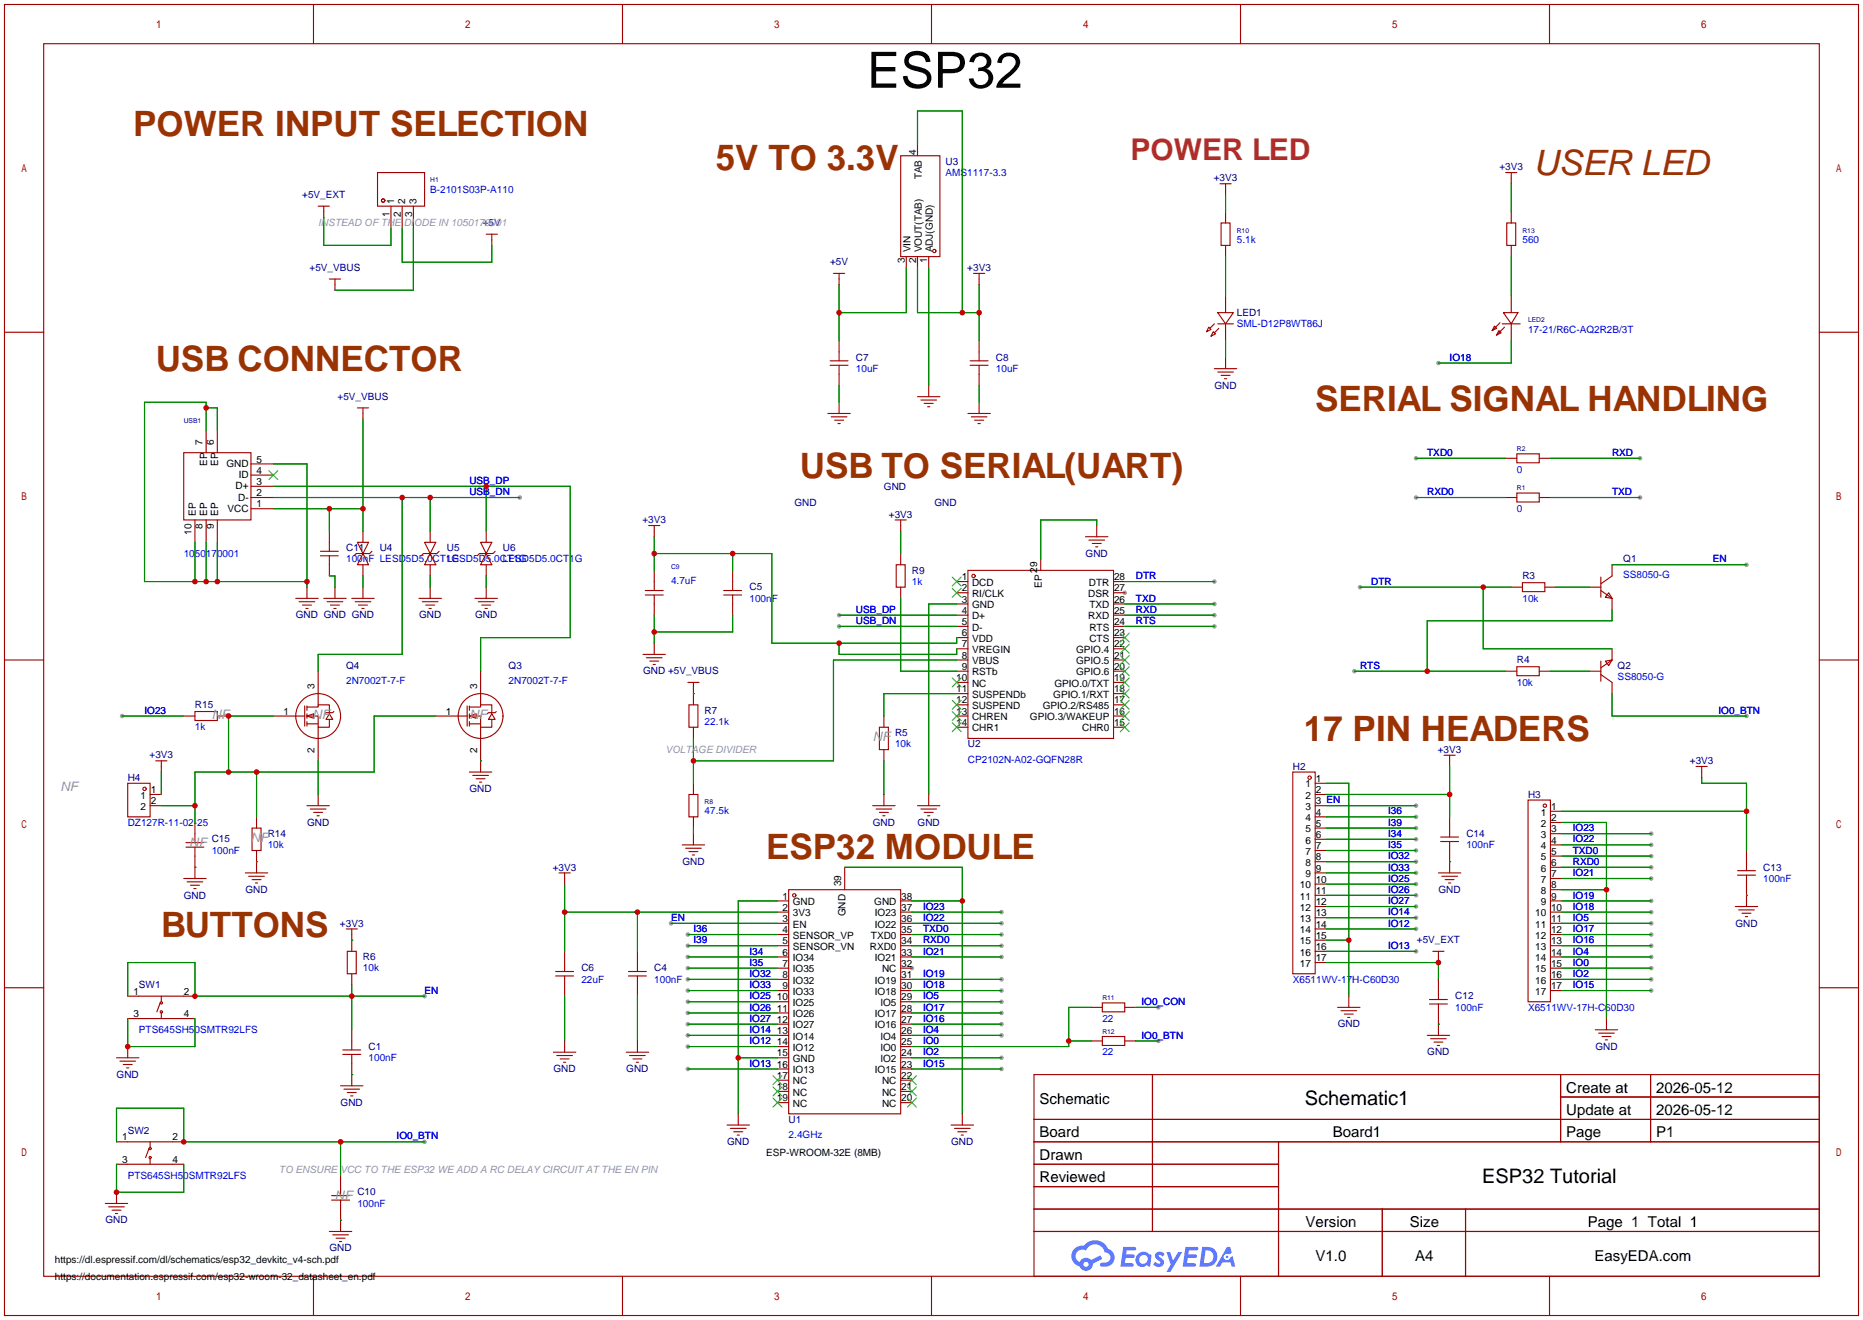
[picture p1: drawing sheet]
<svg xmlns="http://www.w3.org/2000/svg" width="422mm" height="299mm" viewBox="0 0 422 299" stroke-linecap="round" stroke-linejoin="round" font-family="sans-serif">
<g fill="#999">
<circle cx="206.8" cy="219.5" r=".51"/>
<circle cx="255" cy="134.4" r=".51"/>
<circle cx="96.3" cy="225.8" r=".51"/>
<circle cx="96.3" cy="258.8" r=".51"/>
<circle cx="152.1" cy="209.3" r=".51"/>
<circle cx="156" cy="211.8" r=".51"/>
<circle cx="156" cy="214.4" r=".51"/>
<circle cx="156" cy="216.9" r=".51"/>
<circle cx="156" cy="219.5" r=".51"/>
<circle cx="156" cy="222" r=".51"/>
<circle cx="156" cy="224.5" r=".51"/>
<circle cx="156" cy="227.1" r=".51"/>
<circle cx="156" cy="229.6" r=".51"/>
<circle cx="156" cy="232.2" r=".51"/>
<circle cx="156" cy="234.7" r=".51"/>
<circle cx="156" cy="237.2" r=".51"/>
<circle cx="156" cy="242.3" r=".51"/>
<circle cx="227.1" cy="206.8" r=".51"/>
<circle cx="227.1" cy="209.3" r=".51"/>
<circle cx="227.1" cy="211.8" r=".51"/>
<circle cx="227.1" cy="214.4" r=".51"/>
<circle cx="227.1" cy="216.9" r=".51"/>
<circle cx="227.1" cy="222" r=".51"/>
<circle cx="227.1" cy="224.5" r=".51"/>
<circle cx="227.1" cy="227.1" r=".51"/>
<circle cx="227.1" cy="229.6" r=".51"/>
<circle cx="227.1" cy="232.2" r=".51"/>
<circle cx="227.1" cy="234.7" r=".51"/>
<circle cx="227.1" cy="239.8" r=".51"/>
<circle cx="227.1" cy="242.3" r=".51"/>
<circle cx="190.2" cy="139.4" r=".51"/>
<circle cx="190.2" cy="142" r=".51"/>
<circle cx="117.9" cy="112.8" r=".51"/>
<circle cx="275.3" cy="131.8" r=".51"/>
<circle cx="275.3" cy="136.9" r=".51"/>
<circle cx="275.3" cy="139.4" r=".51"/>
<circle cx="275.3" cy="142" r=".51"/>
<circle cx="307.1" cy="152.1" r=".51"/>
<circle cx="308.4" cy="133.1" r=".51"/>
<circle cx="396" cy="128" r=".51"/>
<circle cx="396" cy="162.3" r=".51"/>
<circle cx="321.1" cy="103.9" r=".51"/>
<circle cx="321.1" cy="112.8" r=".51"/>
<circle cx="371.9" cy="103.9" r=".51"/>
<circle cx="371.9" cy="112.8" r=".51"/>
<circle cx="262.6" cy="228.3" r=".51"/>
<circle cx="262.6" cy="236" r=".51"/>
<circle cx="321.1" cy="182.6" r=".51"/>
<circle cx="321.1" cy="185.2" r=".51"/>
<circle cx="321.1" cy="187.7" r=".51"/>
<circle cx="321.1" cy="190.2" r=".51"/>
<circle cx="321.1" cy="192.8" r=".51"/>
<circle cx="321.1" cy="195.3" r=".51"/>
<circle cx="321.1" cy="197.9" r=".51"/>
<circle cx="321.1" cy="200.4" r=".51"/>
<circle cx="321.1" cy="202.9" r=".51"/>
<circle cx="321.1" cy="205.5" r=".51"/>
<circle cx="321.1" cy="208" r=".51"/>
<circle cx="321.1" cy="210.6" r=".51"/>
<circle cx="321.1" cy="215.6" r=".51"/>
<circle cx="374.4" cy="189" r=".51"/>
<circle cx="374.4" cy="191.5" r=".51"/>
<circle cx="374.4" cy="194.1" r=".51"/>
<circle cx="374.4" cy="196.6" r=".51"/>
<circle cx="374.4" cy="199.1" r=".51"/>
<circle cx="374.4" cy="204.2" r=".51"/>
<circle cx="374.4" cy="206.8" r=".51"/>
<circle cx="374.4" cy="209.3" r=".51"/>
<circle cx="374.4" cy="211.8" r=".51"/>
<circle cx="374.4" cy="214.4" r=".51"/>
<circle cx="374.4" cy="216.9" r=".51"/>
<circle cx="374.4" cy="222" r=".51"/>
<circle cx="374.4" cy="224.5" r=".51"/>
<circle cx="374.4" cy="219.5" r=".51"/>
<circle cx="326.1" cy="82.3" r=".51"/>
<circle cx="27.7" cy="162.3" r=".51"/>
</g>
<g fill="none" stroke="#a10000" stroke-width=".25">
<path d="M1 1h420.4v297.2h-420.4zM9.9 9.9h402.6v279.4h-402.6zM71.1 1v8.9M141.1 1v8.9M211.2 1v8.9M281.3 1v8.9M351.3 1v8.9M1 75.3h8.9M412.5 75.3h8.9M1 149.6h8.9M412.5 149.6h8.9M1 223.9h8.9"/>
<path d="M412.5 223.9h8.9M234.4 243.6h178.1v45.7h-178.1zM234.4 253.7h178.1M234.4 258.8h178.1M261.3 243.6v35.5M289.9 258.8v30.5M353.8 243.6v15.2M353.8 248.7h58.7M374.2 243.6v15.2M234.4 263.9h55.5M234.4 274.1h178.1M234.4 269h55.5"/>
<path d="M234.4 279.1h178.1M313.4 274.1v15.2M332.3 274.1v15.2M71.1 289.3v8.9M141.1 289.3v8.9M211.2 289.3v8.9M281.3 289.3v8.9M351.3 289.3v8.9"/>
</g>
<g fill="#5487ff">
<path d="M262.2 284a1.3 1.3 0 0 1 1.8 .3l-.4 .6a.54 .54 0 0 0-.9-.2l.1 .2a1.28 1.28 0 0 1 .8 2 1.53 1.53 0 0 1-2.2-.3l.5-.6 .8 .4a.31 .31 0 0 0 .4-.2 .31 .31 0 0 0-.3-.4 1.12 1.12 0 0 1-.6-1.8z"/>
<path d="M264.5 283.8h.8l.7 2 1.1-2h1l-2.8 4.5h-.9l1-1.6z"/>
<path d="M254.7 282.6h2.2a.46 .46 0 0 1 .6 .1 .46 .46 0 0 1 .1 .5l-.4 .2h-1.7l-.2 1h1.7a.4 .4 0 0 1 .3 .4 .4 .4 0 0 1-.4 .4h-1.7l-.2 1.1h1.4a.46 .46 0 0 1 .5 .1 .46 .46 0 0 1 .1 .5l-.3 .2h-2.7z"/>
<path d="M268.8 282.6h2.2a.47 .47 0 0 1 .6 .1 .47 .47 0 0 1 .1 .5l-.4 .2h-1.7l-.2 1h1.7a.4 .4 0 0 1 .3 .4 .4 .4 0 0 1-.4 .4l-1.7-.1-.2 1.2h1.4a.46 .46 0 0 1 .5 .1 .46 .46 0 0 1 .1 .5l-.3 .2h-2.7z"/>
<path d="M278.2 282.6h.7l.4 1.4-.7 .3a.75 .75 0 0 0-1.1 .3 .75 .75 0 0 0 .5 1.1 .75 .75 0 0 0 .9-.7l.6-.3 .6 2.4h-.9l-.2-.9h-1.9l-.5 .9h-.9z"/>
<path d="M272.6 282.6l-.7 4.5h1.5a2.27 2.27 0 0 0 2.6-2.3 2.27 2.27 0 0 0-2.7-2.2zM273.3 283.4a1.5 1.5 0 0 1 1.8 1.6 1.5 1.5 0 0 1-1.9 1.3h-.3z"/>
<path d="M258 284.3a1.6 1.6 0 0 0-.3 2.3 1.6 1.6 0 0 0 2.3 .2l.8 .3 .3-2.5-.2-.2-.4-.1a1.58 1.58 0 0 0-2.5 0zM258.6 284.8a.98 .98 0 0 1 1.6 .4 .98 .98 0 0 1-1.1 1.3 .94 .94 0 0 1-.8-.7 .94 .94 0 0 1 .3-1z"/>
<path d="M243.6 283a2.37 2.37 0 0 0 1.2 4.1 1.54 1.54 0 0 0 1.7 .9 1.54 1.54 0 0 0 1.3-1.6l2.1-1-.4-.8-2.1 1a1.57 1.57 0 0 0-2.6 .5 1.5 1.5 0 0 1-.7-2.1 1.5 1.5 0 0 1 2.1-.5 2.23 2.23 0 0 1 2.3-1.4 2.23 2.23 0 0 1 2 1.8 1.16 1.16 0 0 1 1.3 1.1 1.16 1.16 0 0 1-1.1 1.2h-.7a.47 .47 0 0 0-.6 .4 .47 .47 0 0 0 .4 .5 2.14 2.14 0 0 0 2.8-1.3 2.14 2.14 0 0 0-1.4-2.7 3.2 3.2 0 0 0-5.4-.7l-1.2 .1zM245.7 286.6a.58 .58 0 0 1 1.1 0 .58 .58 0 0 1-1.1 0z"/>
<circle cx="278.2" cy="284.9" r=".28"/>
</g>
<g fill="none" stroke="#a10000" stroke-width=".25">
<path d="M85.6 39.1h10.7v7.6h-10.7zM204.2 35.3h8.9v22.9h-8.9zM208 32.8v2.5M341.4 39.1h2.5M342.6 39.1v2.6M72.1 46.7h2.6M73.4 46.7v2.6M88.6 46.7v5.1M91.2 46.7v5.1M93.7 46.7v5.1M110.2 53.1h2.6M111.5 53.1v2.5"/>
<path d="M205.5 58.2v2.5M208 58.2v2.5M210.6 58.2v2.5M276.6 41.7h2.5M276.9 50.5h2v5.1h-2zM277.9 41.7v2.5M277.9 48v2.5M277.9 55.6v2.6M341.6 50.5h2.1v5.1h-2.1zM342.6 48v2.5M342.6 55.6v2.6M74.7 63.2h2.5"/>
<path d="M75.9 63.2v2.6M189 62h2.5M190.2 62v2.5M190.2 77.2v4.6M220.7 62h2.6M222 62v2.5M222 77.2v4.6M274.1 74.2l.5 .5-1 .5zM275.1 75.2l.5 .5-1 .5zM275.3 73.4l-1 1M276.1 70.9h3.6l-1.8 2.5zM276.1 73.4h3.6"/>
<path d="M276.4 74.4l-1.1 1M277.9 67.1v3.8M277.9 73.4v3.8M338.8 73.9l.5 .5-1 .5zM339.9 74.9l.5 .5-1.1 .5zM340.1 73.2l-1.8 1.7M340.6 73.4h4.1M340.9 70.9h3.3l-1.6 2.5zM341.1 74.2l-1.8 1.7M342.6 67.1v3.8M342.6 73.4v3.8M46.7 97.5v5.1"/>
<path d="M49.3 97.5v5.1M81 92.5h2.6M82.3 92.5v2.5M187.7 93.7h5.1M188.2 82.8h4.1M188.2 81.8h4.1M188.5 94.5h3.5M189.2 95.2h2.1M190 96h.5M190.2 82.8v4.6M190.2 91.2v2.5M208 89.9h5.1"/>
<path d="M208.8 90.7h3.5M209.5 91.4h2.1M210.3 92.2h.5M210.6 87.4v2.5M219.5 93.7h5M220 82.8h4M220 81.8h4M220.2 94.5h3.6M221 95.2h2M221.7 96h.5M222 82.8v4.6M222 91.2v2.5"/>
<path d="M275.3 83.6h5.1M276.1 84.3h3.6M276.9 85.1h2M277.6 85.9h.5M277.9 81v2.6M41.7 102.6h15.2v15.3h-15.2zM44.2 117.9v5M46.7 117.9v5M49.3 117.9v5M56.9 115.3h5.1M56.9 112.8h5.1M56.9 110.2h5.1"/>
<path d="M56.9 107.7h5.1M56.9 105.2h5.1M147.1 119.1h2.5M148.3 119.1v2.6M202.9 117.9h2.6M204.2 117.9v2.5M248.7 119.1v2.6M341.4 112.8h2.5M341.4 103.9h2.5M343.9 111.8h5.1v2h-5.1zM343.9 102.9h5.1v2h-5.1zM349 112.8h2.5"/>
<path d="M349 103.9h2.5M67.1 135.6h5M67.8 136.4h3.6M68.6 137.2h2M69.3 137.9h.5M69.6 133.1v2.5M72.6 125h4.1M72.6 126h4.1M73.4 135.6h5.1M74.2 136.4h3.5M74.7 120.4v4.6M74.7 126v4.6"/>
<path d="M74.9 137.2h2.1M75.7 137.9h.5M75.9 133.1v2.5M79.8 135.6h5M80.5 136.4h3.6M81 122.9h2.6l-1.3 2.6zM81.3 137.2h2M82 137.9h.5M82.3 125.5l1.3 2.5h-2.6zM82.3 120.4v2.5M82.3 128v2.6M82.3 133.1v2.5"/>
<path d="M84.3 125l-.5 .5h-3l-.5 .5M95 135.6h5.1M95.8 136.4h3.5M96.3 122.9h2.5l-1.3 2.6zM96.5 137.2h2.1M97.3 137.9h.5M97.5 125.5l1.3 2.5h-2.5zM97.5 120.4v2.5M97.5 128v2.6M97.5 133.1v2.5M99.6 125l-.5 .5h-3.1l-.5 .5M107.7 135.6h5.1"/>
<path d="M108.5 136.4h3.5M109 122.9h2.5l-1.3 2.6zM109.2 137.2h2.1M110 137.9h.5M110.2 125.5l1.3 2.5h-2.5zM110.2 120.4v2.5M110.2 128v2.6M110.2 133.1v2.5M112.3 125l-.5 .5h-3.1l-.5 .5M146.3 133.9h4.1M146.3 134.9h4.1M148.3 129.3v4.6"/>
<path d="M148.3 134.9v4.5M164.1 133.9h4M164.1 134.9h4M166.1 129.3v4.6M166.1 134.9v4.5M203.2 128h2v5.1h-2zM204.2 125.5v2.5M204.2 133.1v2.5M216.9 131.8h2.6M216.9 134.4h2.6M216.9 136.9h2.6M216.9 139.4h2.6"/>
<path d="M219.5 129.3h33v38.1h-33zM236 126.7v2.6M246.1 121.7h5.1M246.9 122.4h3.5M247.6 123.2h2.1M248.4 124h.5M252.5 131.8h2.5M252.5 134.4h2.5M252.5 136.9h2.5M252.5 139.4h2.5M342.6 133.1h2.6M345.2 132.1h5.1v2h-5.1z"/>
<path d="M350.3 133.1h2.5M360.4 133.1h2.6M363 130.8v4.6M363 133.9l2.5 1.7M364.7 134.4l.8 1.2-1.5-.2zM365.5 128v2.6l-2.5 1.7M365.5 135.6v2.6M72.1 152.1v7.7M109 152.1v7.7M145.8 148.3h5.1M146.6 149.1h3.5M147.3 149.9h2.1"/>
<path d="M148.1 150.6h.5M148.3 145.8v2.5M156 154.7h2.5M156.2 159.8h2v5h-2zM157.2 154.7v5.1M216.9 142h2.6M216.9 144.5h2.6M216.9 147.1h2.6M216.9 149.6h2.6M216.9 152.1h2.6M216.9 154.7h2.6M216.9 157.2h2.6"/>
<path d="M216.9 159.8h2.6M252.5 142h2.5M252.5 144.5h2.5M252.5 147.1h2.5M252.5 149.6h2.5M252.5 152.1h2.5M252.5 154.7h2.5M252.5 157.2h2.5M252.5 159.8h2.5M341.4 152.1h2.5M343.9 151.1h5.1v2.1h-5.1zM349 152.1h2.5"/>
<path d="M360.4 152.1h2.6M363 149.9v4.5M363 152.9l2.5 1.8v2.5M364 149.9l1.5-.3-.8 1.3zM365.5 147.1v2.5M365.5 149.6l-2.5 1.8M29 177.5h5v7.7h-5zM35.3 172.5h2.5M36.6 172.5v2.5M41.7 162.3h2.5M44.2 161.3h5.1v2h-5.1zM49.3 162.3h2.5"/>
<path d="M62 162.3h7.1M69.1 160v4.6M69.6 160.3h2.5v-.5h2.6v1.7M69.6 162.3h2.5v2.5h2.6v-1.7M69.6 162.3l1.5-.5v1zM69.6 160v1M69.6 161.8v1M69.6 163.6v1M69.6 164.1h2.5M72.1 164.8v7.7M74.7 161.8l.7 1.3h-1.5zM75.7 161.3l-.3 .2h-1.5l-.2 .3"/>
<path d="M98.8 162.3h7.1M105.9 160v4.6M106.4 160.3h2.6v-.5h2.5v1.7M106.4 162.3h2.6v2.5h2.5v-1.7M106.4 162.3l1.5-.5v1zM106.4 164.1h2.6M106.4 160v1M106.4 161.8v1M106.4 163.6v1M106.4 175h5.1M107.2 175.8h3.5M107.9 176.5h2.1"/>
<path d="M108.7 177.3h.5M109 164.8v10.2M111.5 161.8l.8 1.3h-1.6zM112.5 161.3l-.2 .2h-1.6l-.2 .3M157.2 164.8v2.6M157.2 177.5v2.6M199.4 164.8h2v5.1h-2zM200.4 162.3v2.5M200.4 169.9v2.6M216.9 162.3h2.6M216.9 164.8h2.6M252.5 162.3h2.5"/>
<path d="M252.5 164.8h2.5M293.1 175h5.1v45.7h-5.1zM298.2 177.5h2.5M327.4 171.2h2.5M328.7 171.2v2.5M384.6 173.7h2.5M385.8 173.7v2.6M34 182.6h2.6M34 180.1h2.6M41.7 199.1h5M42.2 191h4M42.2 192h4"/>
<path d="M42.4 199.9h3.6M44.2 186.4v4.6M44.2 192v7.1M55.6 197.9h5.1M56.4 198.6h3.5M57.1 187.7h2.1v5.1h-2.1zM57.1 199.4h2.1M58.2 185.2v2.5M58.2 192.8v5.1M69.6 182.6h5.1M70.4 183.4h3.5M71.1 184.1h2.1"/>
<path d="M71.9 184.9h.5M72.1 180.1v2.5M126.7 197.9h2.6M128 197.9v2.5M154.7 191.5h5.1M155.4 192.3h3.6M156.2 180.1h2v5.1h-2zM156.2 193h2M157 193.8h.5M157.2 185.2v2.5M157.2 189v2.5M191.5 196.6v5.1"/>
<path d="M197.9 182.6h5M198.6 183.4h3.6M199.4 184.1h2M200.2 184.9h.5M200.4 180.1v2.5M208 182.6h5.1M208.8 183.4h3.5M209.5 184.1h2.1M210.3 184.9h.5M210.6 180.1v2.5M298.2 197.9h2.5M298.2 182.6h2.5"/>
<path d="M298.2 180.1h2.5M298.2 185.2h2.5M298.2 187.7h2.5M298.2 190.2h2.5M298.2 192.8h2.5M298.2 195.3h2.5M326.1 197.9h5.1M326.6 189.7h4.1M326.6 190.8h4.1M326.9 198.6h3.6M327.7 199.4h2M328.7 185.2v4.5"/>
<path d="M328.7 190.8v7.1M346.5 181.4h5v45.7h-5zM351.5 191.5h2.6M351.5 183.9h2.6M351.5 186.4h2.6M351.5 189h2.6M351.5 194.1h2.6M351.5 196.6h2.6M351.5 199.1h2.6M394 197.4h4M394 198.4h4M396 192.8v4.6"/>
<path d="M396 198.4v7.1M43.2 200.7h2M43.9 201.4h.5M57.9 200.2h.5M78.5 210.6h2.5M78.7 215.6h2.1v5.1h-2.1zM79.8 210.6v5M128 215.6v4.6M144.5 215.6v4.6M176.3 204.2h2.5M176.3 206.8h2.5M176.3 209.3h2.5"/>
<path d="M176.3 211.8h2.5M176.3 214.4h2.5M176.3 216.9h2.5M176.3 219.5h2.5M178.8 201.7h25.4v50.8h-25.4zM204.2 204.2h2.6M204.2 206.8h2.6M204.2 209.3h2.6M204.2 211.8h2.6M204.2 214.4h2.6M204.2 216.9h2.6M204.2 219.5h2.6"/>
<path d="M298.2 210.6h2.5M298.2 200.4h2.5M298.2 202.9h2.5M298.2 205.5h2.5M298.2 208h2.5M298.2 213.1h2.5M298.2 215.6h2.5M298.2 218.2h2.5M324.9 215.6h2.5M326.1 215.6v2.6M328.4 200.2h.5M351.5 204.2h2.6"/>
<path d="M351.5 206.8h2.6M351.5 209.3h2.6M351.5 211.8h2.6M351.5 214.4h2.6M351.5 216.9h2.6M351.5 219.5h2.6M351.5 201.7h2.6M393.4 205.5h5.1M394.2 206.2h3.6M395 207h2M395.7 207.8h.5M26.4 239.8h5.1"/>
<path d="M29 230.9h15.2M29 225.8h15.2M29 237.2v2.6M36.3 227.3l-.7 2.1M36.6 225.8v1.3M36.6 229.6v1.3M77.7 238h4.1M77.7 239h4.1M79.8 220.7v2.6M79.8 233.4v4.6M79.8 239v7.1M125.5 238.5h5.1"/>
<path d="M126 220.2h4M126 221.2h4M126.2 239.3h3.6M128 221.2v4.6M128 236v2.5M142 238.5h5.1M142.5 220.2h4.1M142.5 221.2h4.1M142.7 239.3h3.6M144.5 221.2v4.6M144.5 236v2.5M176.3 222h2.5"/>
<path d="M176.3 224.5h2.5M176.3 227.1h2.5M176.3 229.6h2.5M176.3 232.2h2.5M176.3 234.7h2.5M176.3 237.2h2.5M176.3 239.8h2.5M204.2 222h2.6M204.2 224.5h2.6M204.2 227.1h2.6M204.2 229.6h2.6M204.2 232.2h2.6"/>
<path d="M204.2 234.7h2.6M204.2 237.2h2.6M204.2 239.8h2.6M247.4 228.3h2.5M247.4 236h2.5M249.9 227.3h5.1v2.1h-5.1zM249.9 234.9h5.1v2.1h-5.1zM255 228.3h2.6M255 236h2.6M303.3 228.3h5.1M304 229.1h3.6M304.8 229.9h2"/>
<path d="M305.6 230.6h.5M305.8 225.8v2.5M323.6 234.7h5.1M324.1 226.6h4.1M324.1 227.6h4.1M324.4 235.5h3.5M325.1 236.2h2.1M325.9 237h.5M326.1 222v4.6M326.1 227.6v7.1M351.5 222h2.6M351.5 224.5h2.6"/>
<path d="M361.7 233.4h5.1M362.5 234.2h3.5M363.2 234.9h2.1M364 235.7h.5M364.2 230.9v2.5M26.4 258.8h15.3M27.2 240.5h3.5M27.9 241.3h2.1M28.7 242.1h.5M34 258.8v1.3M77.2 246.1h5.1M78 246.9h3.5"/>
<path d="M78.7 247.6h2.1M79.5 248.4h.5M127 240h2M127.8 240.8h.5M143.5 240h2M144.3 240.8h.5M164.8 255h5.1M165.6 255.8h3.6M166.4 256.5h2M167.1 257.3h.5M167.4 252.5v2.5M176.3 242.3h2.5"/>
<path d="M176.3 244.9h2.5M176.3 247.4h2.5M176.3 249.9h2.5M204.2 242.3h2.6M204.2 244.9h2.6M204.2 247.4h2.6M204.2 249.9h2.6M215.6 255h5.1M216.4 255.8h3.6M217.2 256.5h2M217.9 257.3h.5M218.2 252.5v2.5"/>
<path d="M23.9 272.8h5.1M24.6 273.6h3.6M25.4 274.3h2M26.2 275.1h.5M26.4 263.9h15.3M26.4 270.3v2.5M33.8 260.3l-.8 2.1M34 262.6v1.3M74.7 279.1h5.1M75.2 271h4M75.2 272h4M75.4 279.9h3.6"/>
<path d="M77.2 266.4v4.6M77.2 272v7.1M76.2 280.7h2M77 281.4h.5"/>
<circle cx="86.9" cy="45.5" r=".38"/>
<circle cx="211.8" cy="56.9" r=".38"/>
<circle cx="220.7" cy="130.6" r=".38"/>
<circle cx="32.8" cy="178.8" r=".38"/>
<circle cx="72.1" cy="162.3" r="5.1"/>
<circle cx="109" cy="162.3" r="5.1"/>
<circle cx="296.9" cy="176.3" r=".38"/>
<circle cx="350.3" cy="182.6" r=".38"/>
<circle cx="180.1" cy="202.9" r=".38"/>
<circle cx="36.6" cy="227.3" r=".25"/>
<circle cx="36.6" cy="229.4" r=".25"/>
<circle cx="34" cy="262.4" r=".25"/>
<circle cx="34" cy="260.4" r=".25"/>
</g>
<g fill="none" stroke="#3c3" stroke-width=".25">
<path d="M61 106.7l2 2M63 106.7l-2 2M215.9 130.8l2 2M215.9 133.3l2 2.1M217.9 130.8l-2 2M217.9 133.3l-2 2.1M215.9 153.7l2 2M215.9 158.7l2 2.1M217.9 153.7l-2 2M217.9 158.7l-2 2.1M254 158.7l2 2.1M254 156.2l2 2"/>
<path d="M254 153.7l2 2M254 151.1l2 2.1M254 148.6l2 2M254 146l2 2.1M254 143.5l2 2M256 158.7l-2 2.1M256 156.2l-2 2M256 153.7l-2 2M256 151.1l-2 2.1M256 148.6l-2 2M256 146l-2 2.1M256 143.5l-2 2"/>
<path d="M215.9 161.3l2 2M215.9 163.8l2 2.1M217.9 161.3l-2 2M217.9 163.8l-2 2.1M254 163.8l2 2.1M254 161.3l2 2M256 163.8l-2 2.1M256 161.3l-2 2M175.3 248.9l2 2.1M175.3 246.4l2 2M175.3 243.8l2 2.1M177.3 248.9l-2 2.1"/>
<path d="M177.3 246.4l-2 2M177.3 243.8l-2 2.1M205.7 243.8l2.1 2.1M205.7 246.4l2.1 2M205.7 248.9l2.1 2.1M207.8 243.8l-2.1 2.1M207.8 246.4l-2.1 2M207.8 248.9l-2.1 2.1"/>
</g>
<g fill="none" stroke="#008700" stroke-width=".25">
<path d="M208 32.8v-7.7h10.2v45.8M73.4 49.3v6.3h15.2v-3.8M91.2 51.8v7.6h20.3v-3.8M93.7 51.8v14h-17.8M277.9 44.2v3.8M277.9 58.2v8.9M342.6 41.7v6.3M342.6 58.2v8.9M190.2 64.5v12.7M205.5 60.7v10.2h-15.3M208 60.7v10.2h14M210.6 60.7v26.7"/>
<path d="M222 64.5v12.7M277.9 77.2v3.8M342.6 77.2v5.1h-16.5M46.7 97.5v-6.3h-13.9v40.6h36.8M46.7 92.5h2.6v5M82.3 95v25.4M190.2 87.4v3.8M222 87.4v3.8M62 105.2h7.6v27.9M62 110.2h67.3v34.3h-20.3v7.6M62 112.8h55.9M62 115.3h20.3"/>
<path d="M74.7 115.3v5.1M91.2 112.8v35.5h-19.1v3.8M97.5 112.8v7.6M110.2 110.2v10.2M248.7 119.1v-1.2h-12.7v8.8M321.1 112.8h20.3M321.1 103.9h20.3M351.5 112.8h20.4M351.5 103.9h20.4M44.2 122.9v8.9M46.7 122.9v8.9M49.3 122.9v8.9"/>
<path d="M74.7 130.6h1.2v2.5M82.3 130.6v2.5M97.5 130.6v2.5M110.2 130.6v2.5M148.3 125.5h26.7v20.3h41.9v-1.3M148.3 121.7v7.6M148.3 139.4v6.4M166.1 125.5v3.8M166.1 139.4v3.9h-17.8M190.2 139.4h26.7M204.2 120.4v5.1M204.2 135.6v16.5h12.7"/>
<path d="M216.9 136.9h-6.3v43.2M255 136.9h20.3M255 131.8h20.3M255 139.4h20.3M308.4 133.1h34.2M336.3 133.1v14h29.2M352.8 133.1h7.6M365.5 138.2v2.5h-41.9v11.4M365.5 128h30.5M157.2 157.2h.1M190.2 145.8v2.5h26.7v-1.2M190.2 142h26.7"/>
<path d="M216.9 157.2h-16.5v5.1M216.9 149.6h-27.9v22.9h-31.8M255 142h20.3M307.1 152.1h34.3M351.5 152.1h8.9M365.5 157.2v5.1h30.5M27.7 162.3h14M36.6 175v5.1M58.2 175v10.2M62 162.3h-10.2v12.7M72.1 172.5v7.6M98.8 162.3h-14v12.7h-40.6v11.4"/>
<path d="M109 172.5h.1M157.2 167.4v10.1M200.4 172.5v7.6M300.7 177.5h5.1v48.3M328.7 173.7v11.5M385.8 176.3v1.2h10.2v15.3M36.6 182.6h7.6M44.2 196.6h.1M58.2 195.3h.1M157.2 187.7v1.3M191.5 196.6h26.7v55.9M300.7 182.6h20.4"/>
<path d="M300.7 185.2h20.4M300.7 187.7h20.4M300.7 190.2h20.4M300.7 192.8h20.4M300.7 195.3h20.4M300.7 197.9h20.4M300.7 180.1h28M328.7 195.3h.1M354.1 196.6h20.3M354.1 189h20.3M354.1 191.5h20.3M354.1 194.1h20.3"/>
<path d="M354.1 199.1h20.3M354.1 186.4h10.1v44.5M354.1 183.9h41.9M79.8 213.1h.1M128 206.8h48.3M128 200.4v15.2M144.5 206.8v8.8M152.1 209.3h24.2M156 211.8h20.3M156 214.4h20.3M156 216.9h20.3M156 219.5h20.3"/>
<path d="M176.3 204.2h-8.9v48.3M206.8 209.3h20.3M206.8 206.8h20.3M206.8 204.2h11.4M206.8 211.8h20.3M206.8 214.4h20.3M206.8 216.9h20.3M300.7 218.2h25.4v3.8M300.7 200.4h20.4M300.7 202.9h20.4M300.7 205.5h20.4M300.7 208h20.4"/>
<path d="M300.7 210.6h20.4M300.7 215.6h20.4M300.7 213.1h5.1M354.1 209.3h20.3M354.1 206.8h20.3M354.1 204.2h20.3M354.1 211.8h20.3M354.1 214.4h20.3M354.1 216.9h20.3M354.1 219.5h20.3M354.1 201.7h10.1M396 202.9h.1"/>
<path d="M29 225.8v-7.6h15.2v7.6h52.1M29 230.9v6.3h15.2v-6.3M79.8 223.3v10.1M128 225.8v10.2M144.5 225.8v10.2M156 237.2h20.3M156 222h20.3M156 224.5h20.3M156 227.1h20.3M156 229.6h20.3M156 232.2h20.3M156 234.7h20.3"/>
<path d="M167.4 239.8h8.9M206.8 239.8h20.3M206.8 222h20.3M206.8 224.5h20.3M206.8 227.1h20.3M206.8 229.6h20.3M206.8 232.2h20.3M206.8 234.7h20.3M242.3 236h5.1M247.4 228.3h-5.1v8.9h-35.5M257.6 228.3h5M257.6 236h5"/>
<path d="M326.1 232.2h.1M354.1 222h20.3M354.1 224.5h20.3M26.4 258.8v-7.6h15.3v7.6h54.6M77.2 258.8v7.6M79.8 243.6h.1M156 242.3h20.3M206.8 242.3h20.3M26.4 263.9v6.4h15.3v-6.4M77.2 276.6h.1"/>
</g>
<g fill="#c00">
<circle cx="44.2" cy="225.8" r=".63"/>
<circle cx="79.8" cy="225.8" r=".63"/>
<circle cx="29" cy="237.2" r=".63"/>
<circle cx="41.7" cy="258.8" r=".63"/>
<circle cx="77.2" cy="258.8" r=".63"/>
<circle cx="26.4" cy="270.3" r=".63"/>
<circle cx="144.5" cy="206.8" r=".63"/>
<circle cx="128" cy="206.8" r=".63"/>
<circle cx="167.4" cy="239.8" r=".63"/>
<circle cx="218.2" cy="204.2" r=".63"/>
<circle cx="242.3" cy="236" r=".63"/>
<circle cx="157.2" cy="172.5" r=".63"/>
<circle cx="69.6" cy="131.8" r=".63"/>
<circle cx="49.3" cy="131.8" r=".63"/>
<circle cx="46.7" cy="131.8" r=".63"/>
<circle cx="44.2" cy="131.8" r=".63"/>
<circle cx="46.7" cy="92.5" r=".63"/>
<circle cx="190.2" cy="145.8" r=".63"/>
<circle cx="166.1" cy="125.5" r=".63"/>
<circle cx="148.3" cy="125.5" r=".63"/>
<circle cx="148.3" cy="143.3" r=".63"/>
<circle cx="110.2" cy="110.2" r=".63"/>
<circle cx="97.5" cy="112.8" r=".63"/>
<circle cx="91.2" cy="112.8" r=".63"/>
<circle cx="82.3" cy="115.3" r=".63"/>
<circle cx="74.7" cy="115.3" r=".63"/>
<circle cx="323.6" cy="152.1" r=".63"/>
<circle cx="336.3" cy="133.1" r=".63"/>
<circle cx="190.2" cy="70.9" r=".63"/>
<circle cx="222" cy="70.9" r=".63"/>
<circle cx="218.2" cy="70.9" r=".63"/>
<circle cx="305.8" cy="213.1" r=".63"/>
<circle cx="364.2" cy="201.7" r=".63"/>
<circle cx="326.1" cy="218.2" r=".63"/>
<circle cx="396" cy="183.9" r=".63"/>
<circle cx="328.7" cy="180.1" r=".63"/>
<circle cx="51.8" cy="162.3" r=".63"/>
<circle cx="51.8" cy="175" r=".63"/>
<circle cx="58.2" cy="175" r=".63"/>
<circle cx="44.2" cy="182.6" r=".63"/>
</g>
<text font-size="11.3" x="196.6" y="19.9">ESP32</text>
<g font-size="7.9" fill="#930">
<text x="30.2" y="30.9">POWER INPUT SELECTION</text>
<text x="162.3" y="38.5">5V TO 3.3V</text>
<text x="347.7" y="39.8">USER LED</text>
<text x="35.3" y="84.2">USB CONNECTOR</text>
<text x="298.2" y="93.1">SERIAL SIGNAL HANDLING</text>
<text x="181.4" y="108.3">USB TO SERIAL(UART)</text>
<text x="295.7" y="168">17 PIN HEADERS</text>
<text x="173.7" y="194.7">ESP32 MODULE</text>
<text x="36.6" y="212.5">BUTTONS</text>
</g>
<text font-size="6.8" fill="#933" x="256.3" y="36.2">POWER LED</text>
<g font-size="4.5">
<text x="295.9" y="250.5">Schematic1</text>
<text x="336.1" y="268.3">ESP32 Tutorial</text>
</g>
<g font-size="3.4">
<text x="235.7" y="250.2">Schematic</text>
<text x="355.1" y="247.6">Create at</text>
<text x="375.5" y="247.6">2026-05-12</text>
<text x="235.7" y="257.8">Board</text>
<text x="302.2" y="257.8">Board1</text>
<text x="355.1" y="252.7">Update at</text>
<text x="355.1" y="257.8">Page</text>
<text x="375.5" y="252.7">2026-05-12</text>
<text x="375.5" y="257.8">P1</text>
<text x="235.7" y="262.9">Drawn</text>
<text x="235.7" y="268">Reviewed</text>
<text x="296" y="278.1">Version</text>
<text x="319.7" y="278.1">Size</text>
<text x="360" y="278.1">Page 1 Total 1</text>
<text x="298.3" y="285.7">V1.0</text>
<text x="320.9" y="285.7">A4</text>
<text x="361.6" y="285.7">EasyEDA.com</text>
</g>
<g font-size="2.9" fill="#999">
<text x="48" y="162.9">NF</text>
<text x="70.9" y="162.9">NF</text>
<text x="106.4" y="162.9">NF</text>
<text x="197.9" y="167.9">NF</text>
<text x="13.7" y="179.4">NF</text>
<text x="56.9" y="190.8">NF</text>
<text x="42.9" y="192.1">NF</text>
<text x="75.9" y="272.1">NF</text>
</g>
<g font-size="2.3">
<text x="207.7" y="35.2" transform="rotate(-90 207.7 35.2)">4</text>
<text x="209" y="40.7" transform="rotate(-90 209 40.7)">TAB</text>
<text x="89.4" y="46.2" transform="rotate(-90 89.4 46.2)">1</text>
<text x="91.9" y="46.2" transform="rotate(-90 91.9 46.2)">2</text>
<text x="94.4" y="46.2" transform="rotate(-90 94.4 46.2)">3</text>
<text x="88.3" y="49.3" transform="rotate(-90 88.3 49.3)">1</text>
<text x="90.9" y="49.3" transform="rotate(-90 90.9 49.3)">2</text>
<text x="93.4" y="49.3" transform="rotate(-90 93.4 49.3)">3</text>
<text x="205.2" y="59.6" transform="rotate(-90 205.2 59.6)">3</text>
<text x="206.4" y="57.2" transform="rotate(-90 206.4 57.2)">VIN</text>
<text x="207.7" y="59.6" transform="rotate(-90 207.7 59.6)">2</text>
<text x="209" y="57.2" transform="rotate(-90 209 57.2)">VOUT(TAB)</text>
<text x="210.3" y="59.6" transform="rotate(-90 210.3 59.6)">1</text>
<text x="211.5" y="57.2" transform="rotate(-90 211.5 57.2)">ADJ(GND)</text>
<text x="45.9" y="100.9" transform="rotate(-90 45.9 100.9)">7</text>
<text x="48.5" y="100.9" transform="rotate(-90 48.5 100.9)">6</text>
<text x="47" y="105.7" transform="rotate(-90 47 105.7)">EP</text>
<text x="49.5" y="105.7" transform="rotate(-90 49.5 105.7)">EP</text>
<text x="51.4" y="105.9">GND</text>
<text x="58.2" y="107.4">4</text>
<text x="58.2" y="104.8">5</text>
<text x="53.4" y="110.9">D+</text>
<text x="54" y="113.5">D-</text>
<text x="54.1" y="108.4">ID</text>
<text x="58.2" y="112.5">2</text>
<text x="58.2" y="109.9">3</text>
<text x="44.4" y="116.9" transform="rotate(-90 44.4 116.9)">EP</text>
<text x="45.9" y="119.9" transform="rotate(-90 45.9 119.9)">8</text>
<text x="47" y="116.9" transform="rotate(-90 47 116.9)">EP</text>
<text x="48.5" y="119.9" transform="rotate(-90 48.5 119.9)">9</text>
<text x="49.5" y="116.9" transform="rotate(-90 49.5 116.9)">EP</text>
<text x="51.6" y="116">VCC</text>
<text x="58.2" y="115">1</text>
<text x="43.4" y="121.2" transform="rotate(-90 43.4 121.2)">10</text>
<text x="218.1" y="131.5">1</text>
<text x="235.2" y="129.8" transform="rotate(-90 235.2 129.8)">29</text>
<text x="252.6" y="131.5">28</text>
<text x="218.1" y="134.1">2</text>
<text x="218.1" y="136.6">3</text>
<text x="220.4" y="132.8">DCD</text>
<text x="220.4" y="135.3">RI/CLK</text>
<text x="220.4" y="137.9">GND</text>
<text x="236.2" y="133.3" transform="rotate(-90 236.2 133.3)">EP</text>
<text x="246.8" y="135.3">DSR</text>
<text x="246.9" y="132.8">DTR</text>
<text x="247" y="137.9">TXD</text>
<text x="252.6" y="136.6">26</text>
<text x="252.6" y="134.1">27</text>
<text x="218.1" y="139.1">4</text>
<text x="218.1" y="141.7">5</text>
<text x="220.4" y="140.4">D+</text>
<text x="220.4" y="142.9">D-</text>
<text x="246.8" y="140.4">RXD</text>
<text x="247" y="142.9">RTS</text>
<text x="252.6" y="141.7">24</text>
<text x="252.6" y="139.1">25</text>
<text x="218.1" y="144.2">6</text>
<text x="218.1" y="146.8">7</text>
<text x="218.1" y="149.3">8</text>
<text x="220.4" y="145.5">VDD</text>
<text x="220.4" y="148">VREGIN</text>
<text x="244" y="148">GPIO.4</text>
<text x="247" y="145.5">CTS</text>
<text x="252.6" y="149.3">21</text>
<text x="252.6" y="146.8">22</text>
<text x="252.6" y="144.2">23</text>
<text x="216.8" y="154.4">10</text>
<text x="218.1" y="151.8">9</text>
<text x="220.4" y="150.6">VBUS</text>
<text x="220.4" y="153.1">RSTb</text>
<text x="220.4" y="155.6">NC</text>
<text x="239.1" y="155.6">GPIO.0/TXT</text>
<text x="244" y="153.1">GPIO.6</text>
<text x="244" y="150.6">GPIO.5</text>
<text x="252.6" y="154.4">19</text>
<text x="252.6" y="151.8">20</text>
<text x="64.3" y="162">1</text>
<text x="71.3" y="156.2" transform="rotate(-90 71.3 156.2)">3</text>
<text x="101.1" y="162">1</text>
<text x="108.2" y="156.2" transform="rotate(-90 108.2 156.2)">3</text>
<text x="216.8" y="156.9">11</text>
<text x="216.8" y="159.5">12</text>
<text x="216.8" y="162">13</text>
<text x="220.4" y="158.2">SUSPENDb</text>
<text x="220.4" y="160.7">SUSPEND</text>
<text x="236.4" y="160.7">GPIO.2/RS485</text>
<text x="238.8" y="158.2">GPIO.1/RXT</text>
<text x="252.6" y="162">16</text>
<text x="252.6" y="159.5">17</text>
<text x="252.6" y="156.9">18</text>
<text x="216.8" y="164.5">14</text>
<text x="220.4" y="163.3">CHREN</text>
<text x="220.4" y="165.8">CHR1</text>
<text x="233.5" y="163.3">GPIO.3/WAKEUP</text>
<text x="245.4" y="165.8">CHR0</text>
<text x="252.6" y="164.5">15</text>
<text x="71.3" y="170.7" transform="rotate(-90 71.3 170.7)">2</text>
<text x="108.2" y="170.7" transform="rotate(-90 108.2 170.7)">2</text>
<text x="34.2" y="179.8">1</text>
<text x="296" y="178.5">1</text>
<text x="298.3" y="177.2">1</text>
<text x="298.3" y="179.8">2</text>
<text x="31.8" y="181">1</text>
<text x="31.8" y="183.6">2</text>
<text x="34.2" y="182.3">2</text>
<text x="296" y="181">2</text>
<text x="296" y="183.6">3</text>
<text x="298.3" y="182.3">3 EN</text>
<text x="298.3" y="184.9">4</text>
<text x="349.3" y="184.9">1</text>
<text x="351.7" y="183.6">1</text>
<text x="296" y="186.1">4</text>
<text x="296" y="188.7">5</text>
<text x="296" y="191.2">6</text>
<text x="298.3" y="187.4">5</text>
<text x="298.3" y="189.9">6</text>
<text x="349.3" y="187.4">2</text>
<text x="349.3" y="189.9">3</text>
<text x="351.7" y="186.1">2</text>
<text x="351.7" y="188.7">3</text>
<text x="351.7" y="191.2">4</text>
<text x="296" y="193.7">7</text>
<text x="296" y="196.3">8</text>
<text x="298.3" y="192.5">7</text>
<text x="298.3" y="195">8</text>
<text x="298.3" y="197.6">9</text>
<text x="349.3" y="192.5">4</text>
<text x="349.3" y="195">5</text>
<text x="349.3" y="197.6">6</text>
<text x="351.7" y="193.7">5</text>
<text x="351.7" y="196.3">6</text>
<text x="177.4" y="203.9">1</text>
<text x="190.7" y="200.9" transform="rotate(-90 190.7 200.9)">39</text>
<text x="204.3" y="203.9">38</text>
<text x="294.7" y="201.4">10</text>
<text x="294.7" y="203.9">11</text>
<text x="296" y="198.8">9</text>
<text x="298.3" y="200.1">10</text>
<text x="298.3" y="202.6">11</text>
<text x="349.3" y="200.1">7</text>
<text x="349.3" y="202.6">8</text>
<text x="351.7" y="198.8">7</text>
<text x="351.7" y="201.4">8</text>
<text x="351.7" y="203.9">9</text>
<text x="177.4" y="209">3</text>
<text x="177.4" y="206.4">2</text>
<text x="179.8" y="207.7">3V3</text>
<text x="179.8" y="205.2">GND</text>
<text x="191.7" y="207.7" transform="rotate(-90 191.7 207.7)">GND</text>
<text x="198.2" y="205.2">GND</text>
<text x="198.4" y="207.7">IO23</text>
<text x="204.3" y="206.4">37</text>
<text x="204.3" y="209">36</text>
<text x="294.7" y="206.4">12</text>
<text x="294.7" y="209">13</text>
<text x="298.3" y="205.2">12</text>
<text x="298.3" y="207.7">13</text>
<text x="348.1" y="207.7">10</text>
<text x="349.3" y="205.2">9</text>
<text x="351.7" y="206.4">10</text>
<text x="351.7" y="209">11</text>
<text x="177.4" y="214.1">5</text>
<text x="177.4" y="211.5">4</text>
<text x="179.8" y="215.3">SENSOR_VN</text>
<text x="179.8" y="212.8">SENSOR_VP</text>
<text x="179.8" y="210.3">EN</text>
<text x="197.2" y="215.3">RXD0</text>
<text x="197.5" y="212.8">TXD0</text>
<text x="198.4" y="210.3">IO22</text>
<text x="204.3" y="211.5">35</text>
<text x="204.3" y="214.1">34</text>
<text x="294.7" y="211.5">14</text>
<text x="294.7" y="214.1">15</text>
<text x="298.3" y="210.3">14</text>
<text x="298.3" y="212.8">15</text>
<text x="298.3" y="215.3">16</text>
<text x="348.1" y="210.3">11</text>
<text x="348.1" y="212.8">12</text>
<text x="348.1" y="215.3">13</text>
<text x="351.7" y="211.5">12</text>
<text x="351.7" y="214.1">13</text>
<text x="177.4" y="221.7">8</text>
<text x="177.4" y="219.1">7</text>
<text x="177.4" y="216.6">6</text>
<text x="179.8" y="220.4">IO35</text>
<text x="179.8" y="217.9">IO34</text>
<text x="198.4" y="217.9">IO21</text>
<text x="200" y="220.4">NC</text>
<text x="204.3" y="216.6">33</text>
<text x="204.3" y="219.1">32</text>
<text x="204.3" y="221.7">31</text>
<text x="294.7" y="216.6">16</text>
<text x="294.7" y="219.1">17</text>
<text x="298.3" y="217.9">17</text>
<text x="348.1" y="217.9">14</text>
<text x="348.1" y="220.4">15</text>
<text x="351.7" y="216.6">14</text>
<text x="351.7" y="219.1">15</text>
<text x="351.7" y="221.7">16</text>
<text x="30.2" y="225.5">1</text>
<text x="41.7" y="225.5">2</text>
<text x="176.2" y="226.8">10</text>
<text x="177.4" y="224.2">9</text>
<text x="179.8" y="225.5">IO33</text>
<text x="179.8" y="223">IO32</text>
<text x="198.4" y="223">IO19</text>
<text x="198.4" y="225.5">IO18</text>
<text x="204.3" y="224.2">30</text>
<text x="204.3" y="226.8">29</text>
<text x="348.1" y="223">16</text>
<text x="348.1" y="225.5">17</text>
<text x="351.7" y="224.2">17</text>
<text x="30.2" y="230.6">3</text>
<text x="41.7" y="230.6">4</text>
<text x="176.2" y="231.8">12</text>
<text x="176.2" y="229.3">11</text>
<text x="179.8" y="233.1">IO27</text>
<text x="179.8" y="230.6">IO26</text>
<text x="179.8" y="228">IO25</text>
<text x="198.4" y="230.6">IO17</text>
<text x="198.4" y="233.1">IO16</text>
<text x="199.6" y="228">IO5</text>
<text x="204.3" y="229.3">28</text>
<text x="204.3" y="231.8">27</text>
<text x="176.2" y="239.5">15</text>
<text x="176.2" y="236.9">14</text>
<text x="176.2" y="234.4">13</text>
<text x="179.8" y="238.2">IO12</text>
<text x="179.8" y="235.7">IO14</text>
<text x="199.6" y="235.7">IO4</text>
<text x="199.6" y="238.2">IO0</text>
<text x="204.3" y="234.4">26</text>
<text x="204.3" y="236.9">25</text>
<text x="204.3" y="239.5">24</text>
<text x="176.2" y="244.5">17</text>
<text x="176.2" y="242">16</text>
<text x="179.8" y="245.8">NC</text>
<text x="179.8" y="243.3">IO13</text>
<text x="179.8" y="240.7">GND</text>
<text x="198.4" y="243.3">IO15</text>
<text x="199.6" y="240.7">IO2</text>
<text x="200" y="245.8">NC</text>
<text x="204.3" y="242">23</text>
<text x="204.3" y="244.5">22</text>
<text x="176.2" y="249.6">19</text>
<text x="176.2" y="247.1">18</text>
<text x="179.8" y="250.9">NC</text>
<text x="179.8" y="248.4">NC</text>
<text x="200" y="248.4">NC</text>
<text x="200" y="250.9">NC</text>
<text x="204.3" y="247.1">21</text>
<text x="204.3" y="249.6">20</text>
<text x="27.7" y="263.6">3</text>
<text x="27.7" y="258.5">1</text>
<text x="39.1" y="263.6">4</text>
<text x="39.1" y="258.5">2</text>
<text x="173.7" y="262.1">ESP-WROOM-32E (8MB)</text>
<text x="12.4" y="286.2">https://dl.espressif.com/dl/schematics/esp32_devkitc_v4-sch.pdf</text>
<text x="12.4" y="290">https://documentation.espressif.com/esp32-wroom-32_datasheet_en.pdf</text>
</g>
<g font-size="2.3" fill="#000080">
<text x="214.4" y="37.3">U3</text>
<text x="275.2" y="41.1">+3V3</text>
<text x="340" y="38.6">+3V3</text>
<text x="68.5" y="44.9">+5V_EXT</text>
<text x="109.5" y="51.3">+5V</text>
<text x="70.2" y="61.4">+5V_VBUS</text>
<text x="188.2" y="60.2">+5V</text>
<text x="219.3" y="61.4">+3V3</text>
<text x="280.4" y="71.6">LED1</text>
<text x="194.1" y="81.8">C7</text>
<text x="225.8" y="81.8">C8</text>
<text x="275.4" y="88.1">GND</text>
<text x="76.5" y="90.6">+5V_VBUS</text>
<text x="200.4" y="111">GND</text>
<text x="145.7" y="118.6">+3V3</text>
<text x="180.1" y="114.8">GND</text>
<text x="201.5" y="117.3">+3V3</text>
<text x="211.9" y="114.8">GND</text>
<text x="78.5" y="124.9">C11</text>
<text x="86.1" y="124.9">U4</text>
<text x="101.3" y="124.9">U5</text>
<text x="114" y="124.9">U6</text>
<text x="206.8" y="130">R9</text>
<text x="246.1" y="126.2">GND</text>
<text x="345.2" y="131.3">R3</text>
<text x="368" y="127.5">Q1</text>
<text x="169.9" y="133.8">C5</text>
<text x="67.1" y="140.2">GND GND GND</text>
<text x="95" y="140.2">GND</text>
<text x="107.7" y="140.2">GND</text>
<text x="78.5" y="151.6">Q4</text>
<text x="115.3" y="151.6">Q3</text>
<text x="145.8" y="152.9">GND +5V_VBUS</text>
<text x="343.9" y="150.3">R4</text>
<text x="366.8" y="151.6">Q2</text>
<text x="44.2" y="160.5">R15</text>
<text x="159.8" y="161.8">R7</text>
<text x="202.9" y="166.8">R5</text>
<text x="33.9" y="171.9">+3V3</text>
<text x="219.5" y="169.4">U2</text>
<text x="326" y="170.7">+3V3</text>
<text x="383.1" y="173.2">+3V3</text>
<text x="29" y="177">H4</text>
<text x="106.4" y="179.5">GND</text>
<text x="293.1" y="174.5">H2</text>
<text x="346.5" y="180.8">H3</text>
<text x="48" y="191">C15</text>
<text x="60.7" y="189.7">R14</text>
<text x="69.6" y="187.2">GND</text>
<text x="197.9" y="187.2">GND</text>
<text x="208" y="187.2">GND</text>
<text x="332.5" y="189.7">C14</text>
<text x="125.3" y="197.3">+3V3</text>
<text x="154.7" y="196.1">GND</text>
<text x="399.8" y="197.3">C13</text>
<text x="41.7" y="203.7">GND</text>
<text x="55.6" y="202.4">GND</text>
<text x="326.2" y="202.4">GND</text>
<text x="77.1" y="210">+3V3</text>
<text x="321.3" y="213.8">+5V_EXT</text>
<text x="393.5" y="210">GND</text>
<text x="82.3" y="217.6">R6</text>
<text x="131.8" y="220.2">C6</text>
<text x="148.3" y="220.2">C4</text>
<text x="31.5" y="224">SW1</text>
<text x="329.9" y="226.5">C12</text>
<text x="303.3" y="232.9">GND</text>
<text x="83.6" y="238">C1</text>
<text x="323.6" y="239.2">GND</text>
<text x="361.7" y="238">GND</text>
<text x="26.4" y="244.3">GND</text>
<text x="125.5" y="243">GND</text>
<text x="142" y="243">GND</text>
<text x="77.2" y="250.7">GND</text>
<text x="29" y="257">SW2</text>
<text x="178.8" y="254.5">U1</text>
<text x="164.9" y="259.6">GND</text>
<text x="215.7" y="259.6">GND</text>
<text x="81" y="271">C10</text>
<text x="23.9" y="277.3">GND</text>
<text x="74.7" y="283.7">GND</text>
</g>
<g font-size="2.3" fill="#00f">
<text x="214.4" y="39.8">AMS1117-3.3</text>
<text x="97.5" y="43.7">B-2101S03P-A110</text>
<text x="280.4" y="55.1">5.1k</text>
<text x="345.2" y="55.1">560</text>
<text x="280.4" y="74.1">SML-D12P8WT86J</text>
<text x="346.5" y="75.4">17-21/R6C-AQ2R2B/3T</text>
<text x="328.7" y="81.8">IO18</text>
<text x="194.1" y="84.3">10uF</text>
<text x="225.8" y="84.3">10uF</text>
<text x="323.6" y="103.3">TXD0</text>
<text x="343.9" y="107.2">0</text>
<text x="365.5" y="103.3">RXD</text>
<text x="106.4" y="109.7">USB_DP</text>
<text x="106.4" y="112.2">USB_DN</text>
<text x="323.6" y="112.2">RXD0</text>
<text x="365.5" y="112.2">TXD</text>
<text x="343.9" y="116">0</text>
<text x="41.7" y="126.2">1050170001</text>
<text x="78.5" y="127.5">100nF LESD5D5.0CT1G</text>
<text x="101.3" y="127.5">LESD5D5.0CT1G</text>
<text x="114" y="127.5">LESD5D5.0CT1G</text>
<text x="257.6" y="131.3">DTR</text>
<text x="368" y="131">SS8050-G</text>
<text x="388.4" y="127.5">EN</text>
<text x="152.1" y="132.3">4.7uF</text>
<text x="169.9" y="136.4">100nF</text>
<text x="206.8" y="132.6">1k</text>
<text x="257.6" y="136.4">TXD</text>
<text x="310.9" y="132.6">DTR</text>
<text x="345.2" y="136.4">10k</text>
<text x="194.1" y="138.9">USB_DP</text>
<text x="194.1" y="141.4">USB_DN</text>
<text x="257.6" y="138.9">RXD</text>
<text x="257.6" y="141.4">RTS</text>
<text x="78.5" y="155.2">2N7002T-7-F</text>
<text x="115.3" y="155.2">2N7002T-7-F</text>
<text x="308.4" y="151.6">RTS</text>
<text x="343.9" y="155.4">10k</text>
<text x="366.8" y="154.1">SS8050-G</text>
<text x="32.8" y="161.8">IO23</text>
<text x="389.6" y="161.8">IO0_BTN</text>
<text x="44.2" y="165.6">1k</text>
<text x="159.8" y="164.3">22.1k</text>
<text x="202.9" y="169.4">10k</text>
<text x="219.5" y="172.9">CP2102N-A02-GQFN28R</text>
<text x="159.8" y="184.6">47.5k</text>
<text x="314.7" y="184.6">I36</text>
<text x="29" y="187.2">DZ127R-11-02-25</text>
<text x="314.7" y="187.2">I39</text>
<text x="314.7" y="189.7">I34</text>
<text x="356.6" y="188.4">IO23</text>
<text x="356.6" y="191">IO22</text>
<text x="48" y="193.5">100nF</text>
<text x="60.7" y="192.2">10k</text>
<text x="314.7" y="192.2">I35</text>
<text x="314.7" y="194.8">IO32</text>
<text x="314.7" y="197.3">IO33</text>
<text x="332.5" y="192.2">100nF</text>
<text x="356.6" y="193.5">TXD0</text>
<text x="356.6" y="196.1">RXD0</text>
<text x="314.7" y="199.9">IO25</text>
<text x="314.7" y="202.4">IO26</text>
<text x="356.6" y="198.6">IO21</text>
<text x="356.6" y="203.7">IO19</text>
<text x="399.8" y="199.9">100nF</text>
<text x="152.1" y="208.8">EN</text>
<text x="209.3" y="206.2">IO23</text>
<text x="209.3" y="208.8">IO22</text>
<text x="314.7" y="204.9">IO27</text>
<text x="314.7" y="207.5">IO14</text>
<text x="356.6" y="206.2">IO18</text>
<text x="356.6" y="208.8">IO5</text>
<text x="157.2" y="211.3">I36</text>
<text x="157.2" y="213.8">I39</text>
<text x="209.3" y="211.3">TXD0</text>
<text x="209.3" y="213.8">RXD0</text>
<text x="314.7" y="210">IO12</text>
<text x="314.7" y="215.1">IO13</text>
<text x="356.6" y="211.3">IO17</text>
<text x="356.6" y="213.8">IO16</text>
<text x="82.3" y="220.2">10k</text>
<text x="169.9" y="216.4">I34</text>
<text x="169.9" y="218.9">I35</text>
<text x="169.9" y="221.5">IO32</text>
<text x="209.3" y="216.4">IO21</text>
<text x="209.3" y="221.5">IO19</text>
<text x="356.6" y="216.4">IO4</text>
<text x="356.6" y="221.5">IO2</text>
<text x="356.6" y="218.9">IO0</text>
<text x="96.3" y="225.3">EN</text>
<text x="131.8" y="222.7">22uF</text>
<text x="148.3" y="222.7">100nF</text>
<text x="169.9" y="224">IO33</text>
<text x="169.9" y="226.5">IO25</text>
<text x="209.3" y="224">IO18</text>
<text x="209.3" y="226.5">IO5</text>
<text x="258.8" y="227.8">IO0_CON</text>
<text x="293.1" y="222.7">X6511WV-17H-C60D30</text>
<text x="356.6" y="224">IO15</text>
<text x="169.9" y="229.1">IO26</text>
<text x="169.9" y="231.6">IO27</text>
<text x="209.3" y="229.1">IO17</text>
<text x="209.3" y="231.6">IO16</text>
<text x="249.9" y="231.6">22</text>
<text x="329.9" y="229.1">100nF</text>
<text x="346.5" y="229.1">X6511WV-17H-C60D30</text>
<text x="31.5" y="234.2">PTS645SH50SMTR92LFS</text>
<text x="169.9" y="234.2">IO14</text>
<text x="169.9" y="236.7">IO12</text>
<text x="209.3" y="234.2">IO4</text>
<text x="209.3" y="236.7">IO0</text>
<text x="209.3" y="239.2">IO2</text>
<text x="249.9" y="239.2">22</text>
<text x="258.8" y="235.4">IO0_BTN</text>
<text x="83.6" y="240.5">100nF</text>
<text x="169.9" y="241.8">IO13</text>
<text x="209.3" y="241.8">IO15</text>
<text x="89.9" y="258.3">IO0_BTN</text>
<text x="178.8" y="258">2.4GHz</text>
<text x="29" y="267.2">PTS645SH50SMTR92LFS</text>
<text x="81" y="273.5">100nF</text>
</g>
<g font-size="2.3" fill="#999">
<text x="72.1" y="51.3">INSTEAD OF THE DIODE IN 1050170001</text>
<text x="150.9" y="170.7">VOLTAGE DIVIDER</text>
<text x="63.2" y="265.9">TO ENSURE VCC TO THE ESP32 WE ADD A RC DELAY CIRCUIT AT THE EN PIN</text>
</g>
<g font-size="1.5" fill="#000080">
<text x="97.5" y="41.3">H1</text>
<text x="280.4" y="52.7">R10</text>
<text x="345.2" y="52.7">R13</text>
<text x="346.5" y="73">LED2</text>
<text x="41.7" y="95.9">USB1</text>
<text x="343.9" y="102.2">R2</text>
<text x="343.9" y="111.1">R1</text>
<text x="152.1" y="128.9">C9</text>
<text x="159.8" y="182.3">R8</text>
<text x="249.9" y="226.7">R11</text>
<text x="249.9" y="234.3">R12</text>
</g>
</svg>
